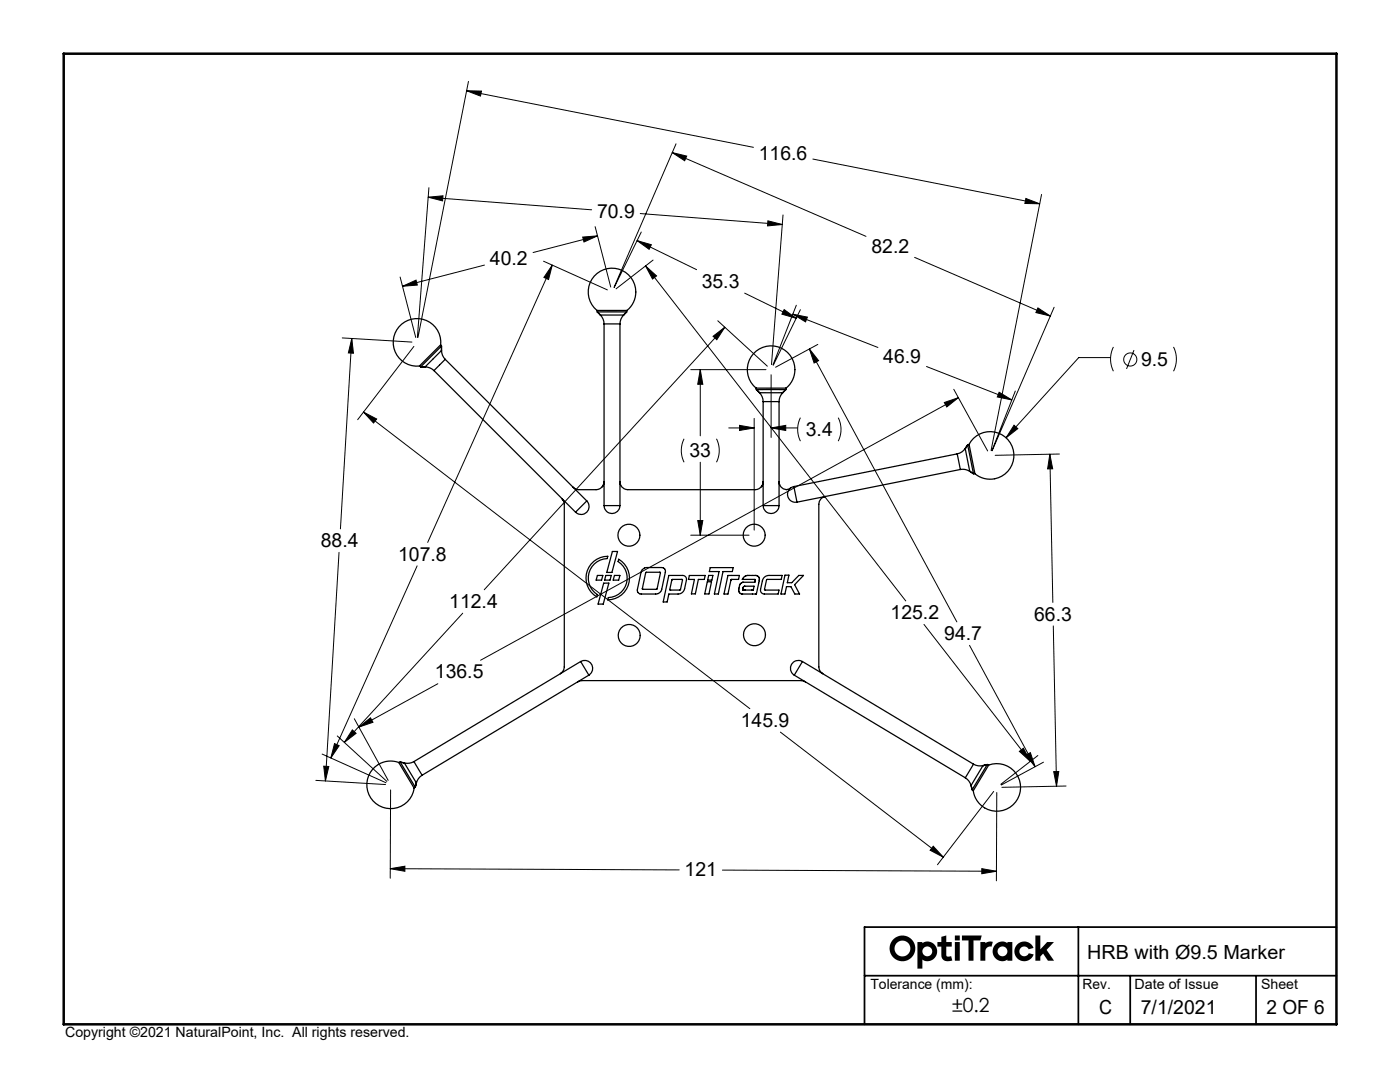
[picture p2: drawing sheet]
<svg xmlns="http://www.w3.org/2000/svg" width="279mm" height="216mm" viewBox="0 0 279 216" stroke-linecap="round" stroke-linejoin="round" font-family="sans-serif">
<path d="M172.5 194.7h94.2M215.2 185v19.4M225.6 194.7v9.7M250.7 194.7v9.7M266.7 185h-94.2v19.4" fill="none" stroke="#000" stroke-width=".35"/>
<path d="M12.7 10.7h254v193.7h-254z" fill="none" stroke="#000" stroke-width=".5"/>
<path d="M178.5 189.3a1.6 1.6 0 0 1 3.2 0 1.6 1.6 0 0 1-3.2 0zM177.5 189.2a2.6 2.6 0 0 0 5.2 0 2.6 2.6 0 0 0-5.2 0zM184.1 189.8a.98 .98 0 0 1 1.9 0 .98 .98 0 0 1-1.9 0zM183.1 188v5.3h1v-1.8l.1 .1a1.93 1.93 0 0 0 2.8-1.8 1.93 1.93 0 0 0-2.9-1.6v-.2zM187.9 186.9v1.1h-.8v.9h.8v1.7a1.44 1.44 0 0 0 2.2 1.1l-.3-.9-.7 .1-.2-.3v-1.7h1v-.9h-1v-1.3zM190.6 188v3.7h.9v-3.7zM190.6 186.7v1h.9v-1zM192 186.7v1h1.3v4h1v-4h1.4l.2-1zM195.7 188v3.7h.9l.1-2.2 .5-.5 .7-.1 .2-1h-.8l-.7 .3v-.2zM199.1 189.8a.98 .98 0 0 1 1.9 0 .98 .98 0 0 1-1.9 0zM198.6 188.5a1.93 1.93 0 0 0-.1 2.6 1.93 1.93 0 0 0 2.6 .4v.2h.9v-3.7h-.9v.2l-.3-.1a1.82 1.82 0 0 0-2.2 .4zM203.1 188.4a1.97 1.97 0 0 0 .3 3.1 1.97 1.97 0 0 0 2.9-1.1l-1-.2-.4 .5-.5 .1-.5-.2-.4-.3v-.8l.5-.6h.8l.5 .5 1-.3-.5-.6-.7-.5a1.96 1.96 0 0 0-2 .4zM206.6 186.7v5h1v-.8l.6-.6 .9 1.4h1.3l-1.5-2.2 1.4-1.5h-1.3l-1.4 1.4v-2.7z" fill-rule="evenodd" fill="#000"/>
<g fill="none" stroke="#000" stroke-width=".2">
<path d="M93.1 18.1l3 .1-.2 1zM93.1 18.1l57.3 11.3M93.5 16.2l-10.1 51.1M85.5 39.4l2.9-.3-.1 1zM85.5 39.4l32.6 2.5M85.6 37.5l-2.3 29.8M134.2 30.4l2.8 .7-.4 1zM134.2 30.4l38.6 16.8M134.9 28.7l-12.4 28.6M162.2 31.7l45.3 9M204.7 39.6l2.8 1.1-3-.1zM207.9 38.8l-10.1 51.1"/>
<path d="M79.9 55.3l3.1 12M80.3 57.1l2.7-1.2 .3 1zM96.7 52.9l-16.4 4.2M108.5 52.1l12.7 5.7M110.2 52.9l-.7 2.9-.9-.4zM110.2 52.9l-24.8 55.3M116.3 47.3l2.9-.2-2.7 1.2zM118.8 45.2l3.1 12.1M119.2 47.1l-12.8 3.3M127.1 48l2.9 .8-.5 .9zM127.1 48l11.9 5.8M127.8 42.6l28.3 2.2"/>
<path d="M128 46.3l-5.4 11M128.8 53.1l52 66.8M128.8 53.1l2.2 2-.8 .6zM130.3 51.9l-7.4 5.7M148.6 58.5l10.3 5M153.2 44.1l2.9 .7-2.9 .3zM156.3 42.9l-2.3 29.8M182.5 51.4l27.1 11.7M68.3 67.4l13.9 .9M70.2 67.5l.3 3-1-.1zM70.2 67.5l-2.3 38M82.6 69.1l-11.2 14.6"/>
<path d="M137.8 73.8h15.1M139.8 73.8l.5 2.9h-1.1zM139.8 73.8v13.2M142.3 67.1l2.4-1.8-1.6 2.5zM143.2 64l9.9 9.1M144.7 65.3l-48.1 52.4M153.9 74.8v12.5M156.5 61.8l2.4 1.7-2.9-.8zM158.2 62.7l2.9 .6-.3 .9zM158.2 62.7l17 6.6M158.9 60.9l-4.6 11.9M159.7 61.8l-5.4 11"/>
<path d="M161.5 69.6l1.9 2.4-.9 .4zM161.5 69.6l29.5 54.5M163.2 68.7l-8.4 4.6M184.9 73.1l17 6.7M190.3 77.7l6.8 12.3M191.3 79.4l-95.4 52.3M199.4 78.3l2.5 1.5-2.9-.6zM202.6 78l-4.6 11.9M207.1 61.4l2.5 1.7-2.9-.7zM210.4 61.3l-12.4 28.6M221.6 71.4h-6.3l-14.5 16M222.2 69.2a5.4 5.4 0 0 0 0 4.9"/>
<path d="M226.3 69.9l-1.5 3.7M234.2 69.2a5.4 5.4 0 0 1 0 4.9M72.5 82.2l77.1 59.2M72.5 82.2l2.7 1.4-.6 .8zM136.5 87.6a5.2 5.2 0 0 0 0 4.6M139.8 92.2v14.6M143 87.6a5.2 5.2 0 0 1 0 4.6M145.4 85.4h5.1M147.6 84.9l2.9 .5-2.9 .5zM150.5 83.5v22.3M153.9 85.4l2.9-.5v1zM153.9 85.4h5.3"/>
<path d="M159.7 83.3a5.2 5.2 0 0 0 0 4.7M167.3 83.3a5.2 5.2 0 0 1 0 4.7M188.5 80.3l2.8-.9-2.3 1.8zM202.4 84.8l.7 .7-2.3 1.9zM209.5 90.6l.6 2.9-1 .1zM209.5 90.6l.6 29.6M211.4 90.6l-12.8 .3M67.7 110.2l-2.8 45.6M83.2 112.9l-17.2 38.3M137.8 106.8h11.7M139.2 103.9h1.1l-.5 2.9zM87.4 136.4l-15.8 8.7"/>
<path d="M92.3 122.4l-23.6 25.7M184.4 124.6l21.2 27.3M193.5 128.8l13.1 24.2M210.2 124.9l.7 32M63 155.7l13.9 .8M64.3 150.5l12.7 5.7M64.6 152.9h1l-.7 2.9zM66.8 148.4l.9 .4-1.7 2.4zM67.3 146.9l9.9 9M70.3 145.6l.8 .7-2.4 1.8zM70.7 143.4l6.8 12.3M71.6 145.1l2.3-1.9 .5 .9z"/>
<path d="M78 157.6l-.1 17.6M155.7 146.1l32.6 24.9M198.3 157.9l-11.2 14.6M198.9 158.1v17.7M203.4 149.9l.8-.6 1.4 2.6zM204.7 150.7l.9-.5 1 2.8zM207.1 150.8l-7.4 5.7M208.2 152.1l-8.4 4.5M210.3 154l1-.1-.4 3zM212.8 156.8l-12.9 .3M77.9 173.3l57.6 .3M77.9 173.3l2.9-.5v1.1z"/>
<path d="M144.2 173.6l54.7 .3M186.2 168.9l2.1 2.1-2.7-1.3zM195.9 173.3l3 .5-3 .5z"/>
<circle cx="225.6" cy="71.7" r="1.31"/>
</g>
<path d="M93.1 18.1l3 .1-.2 1zM204.7 39.6l2.8 1.1-3-.1zM70.2 67.5l.3 3-1-.1zM64.6 152.9h1l-.7 2.9zM77.9 173.3l2.9-.5v1.1zM195.9 173.3l3 .5-3 .5zM71.6 145.1l2.3-1.9 .5 .9zM188.5 80.3l2.8-.9-2.3 1.8zM186.2 168.9l2.1 2.1-2.7-1.3zM72.5 82.2l2.7 1.4-.6 .8zM202.4 84.8l-1.6 2.6 2.3-1.9zM209.5 90.6l.6 2.9-1 .1zM210.3 154l1-.1-.4 3zM80.3 57.1l2.7-1.2 .3 1zM116.3 47.3l2.9-.2-2.7 1.2zM127.1 48l2.9 .8-.5 .9zM156.5 61.8l2.4 1.7-2.9-.8zM158.2 62.7l2.9 .6-.3 .9zM199.4 78.3l2.5 1.5-2.9-.6zM153.2 44.1l2.9 .7-2.9 .3zM85.5 39.4l2.9-.3-.1 1zM66.8 148.4l.9 .4-1.7 2.4zM110.2 52.9l-.7 2.9-.9-.4zM142.3 67.1l2.4-1.8-1.6 2.5zM70.3 145.6l.8 .7-2.4 1.8zM204.7 150.7l.9-.5 1 2.8zM161.5 69.6l1.9 2.4-.9 .4zM203.4 149.9l.8-.6 1.4 2.6zM128.8 53.1l2.2 2-.8 .6zM207.1 61.4l2.5 1.7-2.9-.7zM134.2 30.4l2.8 .7-.4 1zM139.8 73.8l.5 2.9h-1.1zM139.2 103.9h1.1l-.5 2.9zM153.9 85.4l2.9-.5v1zM147.6 84.9l2.9 .5-2.9 .5z" fill="#000"/>
<g fill="none" stroke="#000" stroke-width=".25">
<path d="M118.6 55.1a4.7 4.7 0 0 1 7-.1 4.7 4.7 0 0 1-.6 6.9h-5.8a4.7 4.7 0 0 1-.6-6.8zM80.1 64.7a4.7 4.7 0 0 1 5.4-.6 4.7 4.7 0 0 1 2.3 4.8l-4.1 4.1a4.7 4.7 0 0 1-4.8-2.8 4.7 4.7 0 0 1 1.2-5.5zM83.7 73l.3 .2M84 73.2h.9M84.8 73.2a2.5 2.5 0 0 1 1.8 .8M84.8 73.2h-.8M86.6 74l25.5 25.5M87.9 68.8l.2 .2v.9M88.1 69.1l-4.1 4.1M88.1 69.1v.9M88.1 69.9l-3.3 3.3M88.1 69.9a2.5 2.5 0 0 0 .8 1.8"/>
<path d="M88.9 71.7l-2.3 2.3M88.9 71.7l5.8 5.8M94.7 77.6l22.4 22.4M119.2 62.2h5.8l-.6 .7M119.2 61.9v.3M119.2 62.2l.6 .7M119.2 62.2l.7 .7M119.8 62.9h4.7M119.8 62.9a2.5 2.5 0 0 1 .8 1.7M120.6 64.6h3.1M120.6 64.6v36.3M123.7 64.6v36.3"/>
<path d="M124.5 62.9a2.5 2.5 0 0 0-.8 1.7M125.1 61.9v.3l-.6 .7M150.3 70.6a4.7 4.7 0 0 1 7-.1 4.7 4.7 0 0 1-.6 6.9h-5.8a4.7 4.7 0 0 1-.6-6.8zM150.9 77.7l.7 .7M150.9 77.4v.3M151 77.7l.6 .7M151.6 78.4h4.6M151.6 78.4a2.5 2.5 0 0 1 .7 1.7M156.2 78.4a2.5 2.5 0 0 0-.7 1.7M156.8 77.7h-5.9M156.8 77.7l-.6 .7M156.8 77.4v.3l-.6 .7"/>
<path d="M112.2 99.5l2.7 2.7M112.2 99.5l.3 .5 .1 .6v32.5l-.3 1-.5 .3M112.2 99.5l.3 .4M114.4 97.2h.1M117.1 100l-2.2 2.2M117.1 100a1.59 1.59 0 0 1 0 2.2 1.59 1.59 0 0 1-2.2 0M120.5 96.6l-.3 .5M120.6 96.1a1.59 1.59 0 0 1-1.6 1.6h-3.5l-.7-.1-.4-.4M123.7 96.1a1.58 1.58 0 0 0 1.6 1.6M123.8 96.6v.1M152.2 96.6l-.3 .5M152.3 80.1h3.2"/>
<path d="M152.3 96.1a1.59 1.59 0 0 1-1.6 1.6h-25.4M152.3 80.1v20.8M155.4 96.1l.2 .6M155.5 96.1a1.45 1.45 0 0 0 .7 1.4 1.45 1.45 0 0 0 1.6-.1M155.5 80.1v20.8M157.8 97.4a1.59 1.59 0 0 0-.5 1.9 1.59 1.59 0 0 0 1.8 .9M157.8 97.4l.6-.3 .7 3.1M164.5 99.1h-.1M164.7 99.1a1.57 1.57 0 0 0-1.3 1.5v32.5a1.59 1.59 0 0 0 .8 1.3M191 90.6l.7 3.1M191 90.6l-32.6 6.5M191.7 93.7a2.5 2.5 0 0 1 1.8 .4"/>
<path d="M191.7 93.7l-32.6 6.5M192.6 89.5l.9 4.6M192.6 89.5a2.5 2.5 0 0 1-1.6 1.1M193.1 88.8l1.2 5.7-.8-.5M193.1 88.8l-.5 .7M193.1 88.8l-.5 .8M193.4 88.7l-.3 .1M193.5 94.1l.8 .4h.3M194.3 87.4a4.7 4.7 0 0 1 6.6 0 4.7 4.7 0 0 1 .2 6.6 4.7 4.7 0 0 1-6.5 .5l-1.2-5.8zM118 112.5a4.3 4.3 0 0 1 3.3-1.5l-.1 .5a3.9 3.9 0 0 0-3.7 2.8 3.9 3.9 0 0 0 1.7 4.3l-.1 .5a4.3 4.3 0 0 1-1.1-6.6zM119.2 114.8h1.1l-.2 1h-1.1zM120.5 116.4h1l-1.1 4.1h-1z"/>
<path d="M120.6 100.9h3.1M120.6 100.9a1.59 1.59 0 0 0 1.5 1.6 1.59 1.59 0 0 0 1.6-1.6M120.9 114.8h1.1l-.3 1h-1zM122.2 110h1l-1.1 4.2h-1zM122.6 114.8h1.1l-.2 1h-1.1zM123.5 111.6a4.3 4.3 0 0 1 2 4.9 4.3 4.3 0 0 1-4.2 3.2l.1-.5a3.9 3.9 0 0 0 3.6-2.8 3.9 3.9 0 0 0-1.6-4.4zM128.2 113.6l.9-.4 3 .1 .6 .2 .1 .6-.7 3.5-.5 .7-.6 .2h-3.1l-.6-.3-.1-.6 .7-3.5zM128.9 114.2h2.9l-.7 3.4-2.9-.1zM133.5 114.8h2.7a.76 .76 0 0 1 .8 .9l-.4 1.8a1.33 1.33 0 0 1-1.3 1h-1.8l-.4 1.6h-.7zM134.1 115.7h2.1l-.5 2h-2zM135.8 117.6h.1M137.6 114.8h3.1l-.1 .8h-1.2l-.6 2.9h-.8l.6-2.9h-1.2z"/>
<path d="M141.2 116.1h.8l-.5 2.4h-.9zM141.4 114.8h.9l-.2 1h-.9zM141.7 113.3h4.6l-.1 .8h-1.9l-.9 4.4h-.8l.9-4.4h-1.9zM145.3 114.8h2.3l-.2 .8-1.5 .1-.6 2.8h-.8zM148.4 117.1l.2-.1h1.9l-.1 .6-.2 .1h-1.9zM148.4 115.2l.8-.4h1.7l.5 .3 .2 .6-.6 2.8h-2.9l-.5-.3-.2-.4 .2-.8 .1-.4 .3-.3 .3-.1h2.3l.1-.6h-2.6zM150.2 117.7h.1M152.3 100.9h3.2M152.3 100.9a1.59 1.59 0 0 0 1.6 1.6 1.59 1.59 0 0 0 1.6-1.6M152.5 115.3l.7-.5h2.9l-.2 .8-2.9 .1-.4 1.9 .1 .1h2.8l-.2 .8h-2.8a.76 .76 0 0 1-.7-.9l.4-1.7zM156.7 114.8h.7l-.3 1.5h.9l1.4-1.5h1l-1.8 1.9 1 1.8h-1l-.8-1.4h-.8l-.4 1.4h-.7zM112.2 134.2l-.2 .1"/>
<path d="M115.3 136l-31.1 18.7M115.3 136l.8-.2h43.8l.8 .2M115.9 132l1.6 2.7M115.9 132a1.59 1.59 0 0 1 2.2 .5 1.59 1.59 0 0 1-.6 2.2M115.9 132l-33.3 20M117.5 134.7l-2.2 1.3M158.5 134.7l34.1 20.5M160.1 132l-1.6 2.7M160.1 132a1.59 1.59 0 0 0-2.1 .5 1.59 1.59 0 0 0 .5 2.2M160.1 132l34.2 20.5M163.9 134.2l.2 .2M74.3 153.5a4.5 4.5 0 0 1 5.3-1.2l3 4.9a4.7 4.7 0 0 1-6.6 3.7 4.7 4.7 0 0 1-1.7-7.4z"/>
<path d="M79.6 152.2l.3-.2 .8 .2M80.7 152.2l2.4 4M80.7 152.3l-.8-.2 3 5M82.6 152a2.5 2.5 0 0 1-1.9 .2M82.6 152l1.6 2.7M82.9 157.1l-.3 .1M83.1 156.2l-.2 .8M83.1 156.2l-.2 .9M84.2 154.7a2.5 2.5 0 0 0-1.1 1.5M192.6 155.2a2.5 2.5 0 0 1 1.2 1.5M193.8 156.7l.2 .9 .3 .2M194.3 152.5l-1.7 2.7"/>
<path d="M194.3 152.5a2.5 2.5 0 0 0 1.9 .3M196.2 152.8l.8-.2-.9 .2M196.2 152.8l-2.4 3.9M197 152.5l-3 5.1-.2-.9M197 152.5l.3 .2M197 152.5l-.8 .3M197.3 152.7a4.7 4.7 0 0 1 6.2 3.1 4.7 4.7 0 0 1-3.6 5.9 4.7 4.7 0 0 1-5.6-3.9z"/>
<circle cx="125.5" cy="106.8" r="2.19"/>
<circle cx="150.5" cy="106.8" r="2.19"/>
<circle cx="125.6" cy="126.8" r="2.19"/>
<circle cx="150.6" cy="126.7" r="2.19"/>
</g>
<g font-size="3.9">
<text x="151.4" y="31.8">116.6</text>
<text x="119.2" y="43.5">70.9</text>
<text x="97.8" y="52.9">40.2</text>
<text x="173.9" y="50.5">82.2</text>
<text x="140" y="57.4">35.3</text>
<text x="176.3" y="72.5">46.9</text>
<text x="227.7" y="73">9.5</text>
<text x="160.8" y="87">3.4</text>
<text x="137.6" y="91.2">33</text>
<text x="64" y="109.1">88.4</text>
<text x="79.5" y="111.8">107.8</text>
<text x="89.6" y="121.3">112.4</text>
<text x="177.7" y="123.5">125.2</text>
<text x="206.4" y="123.8">66.3</text>
<text x="188.5" y="127.7">94.7</text>
<text x="86.8" y="135.4">136.5</text>
<text x="147.8" y="145">145.9</text>
<text x="136.6" y="174.9">121</text>
<text x="217" y="191.4">HRB with Ø9.5 Marker</text>
<text x="190" y="201.9">±0.2</text>
<text x="219.4" y="202.3">C</text>
<text x="227.7" y="202.3">7/1/2021</text>
<text x="252.8" y="202.3">2 OF 6</text>
</g>
<g font-size="2.8">
<text x="173.7" y="197.4">Tolerance (mm):</text>
<text x="216" y="197.4">Rev.</text>
<text x="226.4" y="197.4">Date of Issue</text>
<text x="251.7" y="197.4">Sheet</text>
<text x="13" y="207">Copyright ©2021 NaturalPoint, Inc. All rights reserved.</text>
</g>
</svg>
